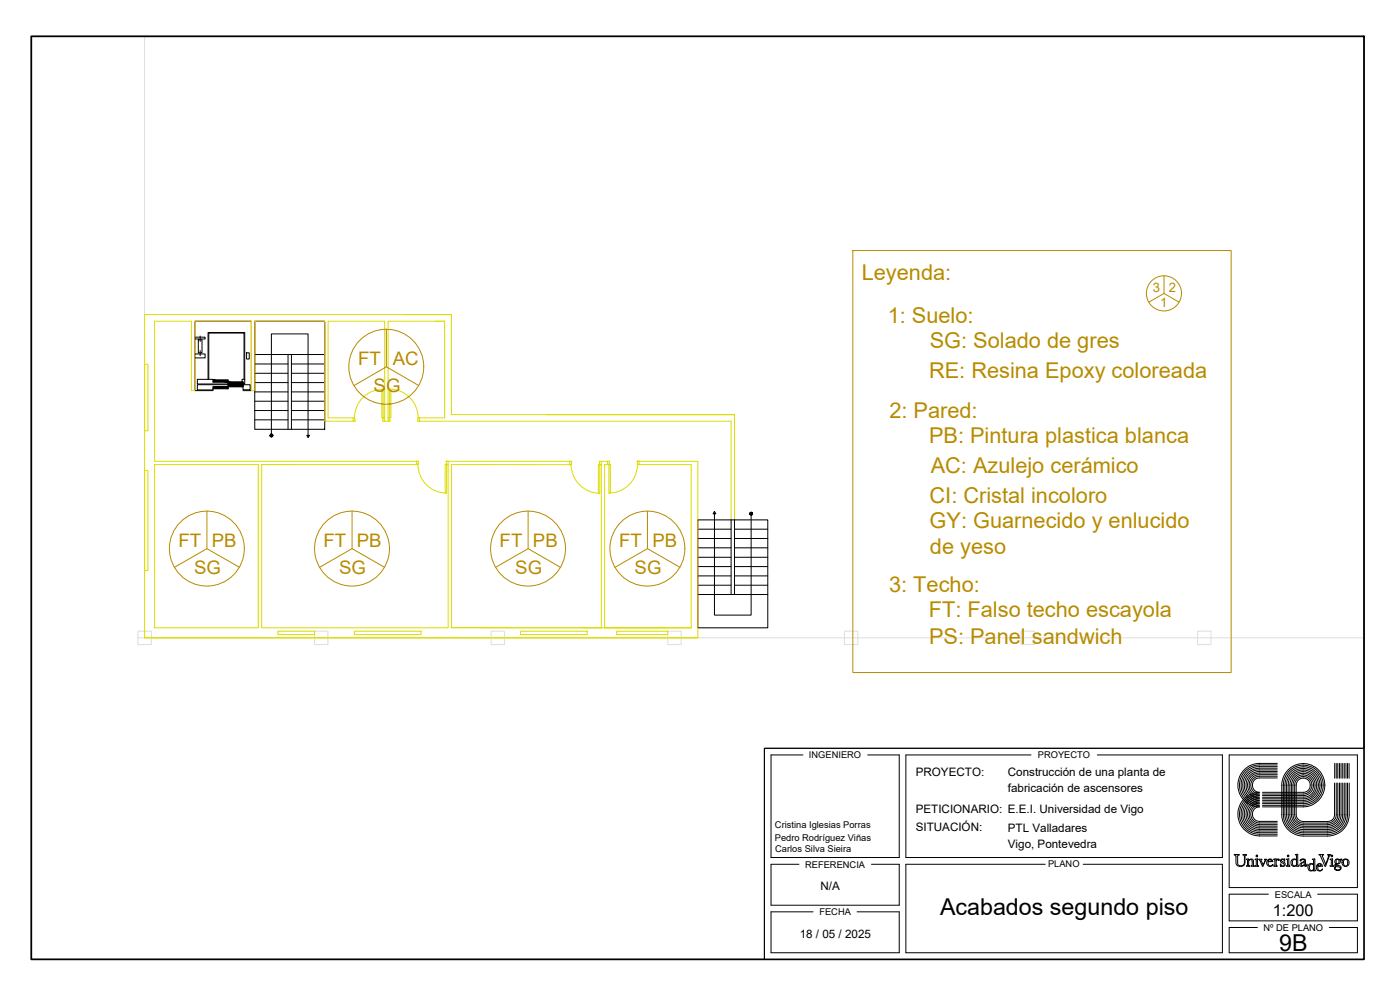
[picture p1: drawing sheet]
<svg xmlns="http://www.w3.org/2000/svg" width="420mm" height="297mm" viewBox="0 0 420 297" stroke-linecap="round" stroke-linejoin="round" font-family="sans-serif">
<!-- layer: Estructura -->
<path d="M43.4 11v180.4h365.9M41.4 189.4h4v4h-4zM41.4 191.4h2M94.4 189.4h4v4h-4zM147.4 189.4h4v4h-4zM200.4 189.4h4v4h-4zM253.4 189.4h4v4h-4zM306.4 189.4h4v4h-4zM359.4 189.4h4v4h-4z" fill="none" stroke="#dcdcdc" stroke-width=".3"/>
<g fill="none" stroke="#dd0" stroke-width=".3">
<path d="M114.6 116.8h.4v8.6h-.4zM115 116.8a8.6 8.6 0 0 0-8.6 8.6M116.9 116.7a8.6 8.6 0 0 1 8.6 8.6M116.9 116.8h.4v8.5h-.4zM106 125.4h.4l.2 1h-.6zM115 125.4h.4v1h-.5zM116.5 125.3h.4l.2 1.1h-.6zM125 138.4h.6l-.2 1h-.4zM125.4 139.4a8.6 8.6 0 0 0 8.6 8.5M125.5 125.3h.4v1.1h-.5zM133.6 139.4h.4v8.6h-.4zM133.9 138.4h.6v1h-.5z"/>
<path d="M171 138.4h.5l-.1 1h-.4zM171.4 139.4a8.6 8.6 0 0 0 8.6 8.6M179.6 139.4h.4v8.6h-.4zM179.9 138.4h.6v1h-.5zM182.3 138.3h.6l-.1 1.1h-.5zM182.8 139.4h.4v8.5h-.4zM191.2 138.3h.6v1.1h-.5zM191.3 139.4a8.6 8.6 0 0 1-8.6 8.5"/>
</g>
<g fill="none" stroke="#dd0" stroke-width=".3">
<path d="M76.5 96.4v20.8h-1.1v-20.8h-16.9v20.8h-1.1v-20.8h-11v42h79.2M121.4 94.4h14.1h-92.1v97h166M130.6 96.4h2.8v29h-7.9M133.4 96.4h-16.9v29h.4M135.5 94.4v30h84.9M76.5 117.2v-20.8h21v30h9.1M46.4 139.4h31.1v49h-31.1zM78.5 139.4h9.9M106.4 125.4h-7.9v-29h16.9v29h-.4M114.9 126.4h2.2M125.4 126.4h94v29.6M125.4 139.4h-46.9v49h56v-49h-.9"/>
<path d="M133.9 138.4h37.6M163.8 124.4h56.6M180 139.4h.5v49l-45.2-.1M180.5 138.4h1.8M183.2 139.4h-1.8v49M191.2 138.4h18.2v53M191.3 139.4h16.1v49h-71.9v-49h35.9M220.4 124.4v31.6M43.4 191.4h166"/>
</g>
<!-- layer: Escaleras -->
<g fill="#000" stroke="#000" stroke-width=".3">
<path d="M64 114l4.5 .6v-.6zM64 114l4.5 .6h-4.5z"/>
<path d="M64 116l4.5 .6v-.6zM64 116l4.5 .6h-4.5z"/>
<path d="M68.5 114.6l4.4 .6v-.6zM68.5 114.6l4.4 .6h-4.4z"/>
<path d="M68.5 115.4l4.4 .6v-.6zM68.5 115.4l4.4 .6h-4.4z"/>
<path d="M81.1 130.5v.2h.3zM81.1 130.7h.3l-.3 .2zM81.1 130.9l.2 .1 .1-.3z"/>
<path d="M81.4 130.7l-.1 .3h.2zM81.4 130.7l.3 .3h-.2zM81.4 130.7l.3 .3 .1-.2z"/>
<path d="M81.4 130.2v.5l.2-.4zM81.2 130.3l.2-.1v.5zM81.2 130.3l-.1 .2 .3 .2z"/>
<path d="M81.4 130.7l.4 .1 .1-.2zM81.4 130.7l.4-.3 .1 .2zM81.6 130.3l-.2 .4 .4-.3z"/>
<path d="M225 154v.2l.4-.1zM225 154.2l.4-.1-.3 .2zM225.1 154.3l.2 .2 .1-.4z"/>
<path d="M225.4 154.1l-.1 .4h.2zM225.4 154.1l.2 .4h-.1zM225.4 154.1l.2 .4 .2-.2z"/>
<path d="M225.4 153.7v.4l.2-.4zM225.2 153.8l.2-.1v.4zM225.2 153.8l-.2 .2 .4 .1z"/>
<path d="M225.4 154.1l.4 .2v-.2zM225.4 154.1l.4-.2v.2zM225.6 153.7l-.2 .4 .4-.2z"/>
</g>
<g fill="none" stroke="#000" stroke-width=".3">
<path d="M76.5 96.4h21v32.4h-21zM58.5 101.2h3.1v.5h-3.1zM58.5 106.2h3.1v1.2h-3.1zM59.5 101.9h1.1v4h-1.1zM60.1 100.8v1.7M60.1 105.2v1.6M62.4 113.8v-14h11v14M62.7 113.8v-13.9h10.5v13.9M64 117.2h-5.5v-20.8h16.9v20.8h-2.5M64 114h4.5v.6h-4.5zM64 116h4.5v.6h-4.5zM64 114v-.2h-4.8v1.4h9.3"/>
<path d="M68.5 115.4h4.4v.6h-4.4zM68.5 114.6h4.4v.6h-4.4zM68.5 115.4h-9.3v1.6h4.8v-.4M72.6 113.8h.8v1.4h-.5v-.6h-.3zM72.9 115.4h2.2v1.6h-2.2zM74 105.9h.8v1.8h-.8zM76.5 106.4h21M76.5 117.6h9.9M76.5 114.8h9.9M76.5 112h9.9M76.5 109.2h9.9M86.4 106.4v22.4"/>
<path d="M87.5 106.4v22.4M87.5 117.6h10M87.5 114.8h10M87.5 112h10M87.5 109.2h10M76.5 126h9.9M76.5 123.2h9.9M76.5 120.4h9.9M81.4 130.6v-30.4h11.1v30.4M87.5 126h10M87.5 123.2h10M87.5 120.4h10"/>
<path d="M92.1 130.6h.8l-.4 .7zM209.4 156h21v32.4h-21zM209.4 158.8h10M214.4 154.2v30.4h11v-30.4M214.4 153.4l.4 .8h-.8zM219.4 156v22.4M220.4 156v22.4M220.4 158.8h10M209.4 178.4h21M209.4 161.6h10M209.4 164.4h10M209.4 167.2h10"/>
<path d="M209.4 170h10M209.4 172.8h10M209.4 175.6h10M220.4 161.6h10M220.4 164.4h10M220.4 167.2h10M220.4 170h10M220.4 172.8h10M220.4 175.6h10"/>
</g>
<path d="M43.4 109.3h1v20h-1zM43.4 141.2h1v30h-1zM83.4 189.4h11v1h-11zM106.3 189.4h20.1v1h-20.1zM156.2 189.4h20v1h-20zM185 189.4h15.4v1h-15.4z" fill="none" stroke="#dd0" stroke-width=".3"/>
<g fill="none" stroke="#b88a00" stroke-width=".3">
<path d="M255.9 75.2h113.6v126.6h-113.6zM116 98.8v11.3l-9.7 5.6M349.3 82.8v5.2l-4.5 2.7M349.3 88l4.6 2.7M116 110.1l9.7 5.6M62.1 153.4v11.2l-9.7 5.6M105.7 153.4v11.2l-9.8 5.6M158.5 153.4v11.2l-9.7 5.6M194.3 153.4v11.2l-9.7 5.6M62.1 164.6l9.7 5.6M105.7 164.6l9.7 5.6M158.5 164.6l9.7 5.6"/>
<path d="M194.3 164.6l9.7 5.6"/>
<circle cx="349.3" cy="88" r="5.3"/>
<circle cx="115.9" cy="110" r="11.2"/>
<circle cx="62.1" cy="164.6" r="11.2"/>
<circle cx="105.6" cy="164.6" r="11.2"/>
<circle cx="158.5" cy="164.6" r="11.2"/>
<circle cx="194.3" cy="164.6" r="11.2"/>
</g>
<!-- layer: Ventana grafica 1 -->
<path d="M9.4 10.9h400v213.6h-180v63.4h-220zM368.9 226.5v39.8M407.4 226.5v39.8" fill="none" stroke="#000" stroke-width=".3"/>
<!-- layer: Borde Formato -->
<path d="M9.4 10.9h400v277h-400z" fill="none" stroke="#000" stroke-width=".51"/>
<!-- layer: Cajetin.Lineas -->
<path d="M241 226.5h-9.6v30.8h38.5v-30.8h-9.5M309.4 226.5h-37.5v30.8h95v-30.8h-37.6M368.9 226.5h38.5M409.4 224.5h-180v63.4M239.8 259.3h-8.4v12.3h38.5v-12.3h-8.4M313.7 259.3h-41.8v26.6h95v-26.6h-41.8M244 273.6h-12.6v12.3h38.5v-12.3h-12.7M368.9 266.3h38.5M377.4 278.3h-8.5v7.6h38.5v-7.6h-8.5M380.7 268.3h-11.8v8h38.5v-8h-12" fill="none" stroke="#000" stroke-width=".3"/>
<!-- layer: 0 -->
<g fill="none" stroke="#000" stroke-width=".3">
<path d="M378 229.1h5.3M378 237.7a6.5 6.5 0 0 0-6.5 6.6 6.5 6.5 0 0 0 6.5 6.5M378 229.1a6.5 6.5 0 0 0-6.5 6.5 6.5 6.5 0 0 0 6.5 6.5M378.9 238.7h12.3M383.3 229.5h-5.3a6.1 6.1 0 0 0-6 6.1 6.1 6.1 0 0 0 6 6 2.65 2.65 0 0 0-2.6 2.7 2.65 2.65 0 0 0 2.6 2.6h5.3M383.3 230h-5.3a5.5 5.5 0 0 0-5.5 5.6 5.5 5.5 0 0 0 5.5 5.5 3.2 3.2 0 0 0-3.1 3.2 3.2 3.2 0 0 0 3.1 3.1h5.3M383.3 230.5h-5.3a5.1 5.1 0 0 0-5 5.1 5.1 5.1 0 0 0 5 5.1 3.6 3.6 0 0 0-3.6 3.6 3.6 3.6 0 0 0 3.6 3.6h5.3M383.3 231h-5.3a4.6 4.6 0 0 0-4.6 4.6 4.6 4.6 0 0 0 4.6 4.5 4.1 4.1 0 0 0-4.1 4.2 4.1 4.1 0 0 0 4.1 4.1h5.3M383.3 231.5h-5.3a4.1 4.1 0 0 0-4.1 4.1 4.1 4.1 0 0 0 4.1 4.1 4.6 4.6 0 0 0-4.6 4.6 4.6 4.6 0 0 0 4.6 4.6h5.3M383.3 231.9h-5.3a3.6 3.6 0 0 0-3.6 3.7 3.6 3.6 0 0 0 3.6 3.6 5.1 5.1 0 0 0-5 5.1 5.1 5.1 0 0 0 5 5h5.3M383.3 232.4h-5.3a3.1 3.1 0 0 0-3.1 3.2 3.1 3.1 0 0 0 3.1 3.1 5.6 5.6 0 0 0-5.5 5.6 5.6 5.6 0 0 0 5.5 5.5h5.3M383.3 232.9h-5.3a2.67 2.67 0 0 0-2.6 2.7 2.67 2.67 0 0 0 2.6 2.6 6 6 0 0 0-6 6.1 6 6 0 0 0 6 6h5.3"/>
<path d="M383.3 233.4h-5.3a2.16 2.16 0 0 0-2.1 2.2 2.16 2.16 0 0 0 2.1 2.1M384.7 235.5v8.9a6.5 6.5 0 0 0 6.5 6.5h7.2M385.1 235.5v8.8a6 6 0 0 0 6.1 6h7.2M385.6 235.5v8.8a5.6 5.6 0 0 0 5.6 5.6h7.2M386.1 235.5v8.8a5 5 0 0 0 5.1 5.1h7.2M386.6 235.5v8.8a4.6 4.6 0 0 0 4.6 4.6h7.2M387.1 235.5v8.8a4 4 0 0 0 4.1 4.1h7.2M387.6 235.5v8.9a3.5 3.5 0 0 0 3.6 3.5h7.2M388 235.5v8.9a3.1 3.1 0 0 0 3.2 3.1h7.2M388.5 235.5v8.9a2.54 2.54 0 0 0 2.7 2.6h7.2M389 235.5v8.9a2.17 2.17 0 0 0 2.2 2.1h7.2M391.1 233.5a2.1 2.1 0 0 1 2.1 2.1"/>
<path d="M391.1 229.1a6.5 6.5 0 0 1 6.5 6.6M391.1 233a2.6 2.6 0 0 1 2.6 2.6M391.1 232.5a3.1 3.1 0 0 1 3.1 3.1M391.1 232a3.6 3.6 0 0 1 3.6 3.5 3.6 3.6 0 0 1-3.5 3.7h-12.3M391.1 231.5a4 4 0 0 1 4.1 4.1M391.1 231a4.5 4.5 0 0 1 4.5 4.6M391.1 230.5a5.1 5.1 0 0 1 5.1 5.1M391.1 230.1a5.5 5.5 0 0 1 5.5 5.5M391.1 229.6a6 6 0 0 1 6 6M391.1 233.5a2.1 2.1 0 0 0-2.1 2.2M391.1 233a2.54 2.54 0 0 0-2.6 2.7M391.1 232.5a3.1 3.1 0 0 0-3.1 3.2"/>
<path d="M391.1 232a3.5 3.5 0 0 0-3.5 3.7M391.1 231.5a4 4 0 0 0-4 4.2M391.1 231a4.6 4.6 0 0 0-4.5 4.7M391.1 230.5a5.1 5.1 0 0 0-5 5.2M391.1 230.1a5.5 5.5 0 0 0-5.5 5.6M391.1 229.6a6 6 0 0 0-6 6.1M391.2 229.1a6.5 6.5 0 0 0-6.5 6.6M393.2 235.5a2.1 2.1 0 0 1-2 2.2h-12.3M393.7 235.5a2.68 2.68 0 0 1-2.5 2.7h-12.3M394.2 235.5a3.1 3.1 0 0 1-3.1 3.2M395.2 235.5a4.1 4.1 0 0 1-4 4.2h-12.3M395.6 235.5a4.6 4.6 0 0 1-4.5 4.6"/>
<path d="M396.2 235.5a5.1 5.1 0 0 1-5.1 5.2M396.6 235.5a5.5 5.5 0 0 1-5.5 5.6M397.1 235.5a6 6 0 0 1-6 6.1M397.6 235.5a6.6 6.6 0 0 1-6.5 6.6M400.5 234.9v9.6M400.6 229.1v4.4M401 229.1v4.4M401 234.9v9.6M401.5 229.1v4.4M401.5 234.9v9.6M402 229.1v4.4M402 234.9v9.6"/>
<path d="M402.5 229.1v4.4M402.5 234.9v9.6M403 229.1v4.4M403 234.9v9.6M403.4 229.1v4.4M403.4 234.9v9.6M403.9 229.1v4.4M403.9 234.9v9.6M404.4 229.1v4.4M404.4 234.9v9.7M404.9 229.1v4.4M404.9 234.9v9.6"/>
<path d="M370.4 256.4h1.5l-.5 .4v2a1.02 1.02 0 0 0 1.1 1 1.02 1.02 0 0 0 1-1.1v-1.9l-.5-.4h1.1l-.5 .6v1.7a1.37 1.37 0 0 1-1.2 1.3 1.37 1.37 0 0 1-1.5-1.1v-2.1zM374.1 257.8l.6-.1v.4a.76 .76 0 0 1 .9-.4 .76 .76 0 0 1 .6 .7v1.2l.3 .3h-1l.3-.2v-1.3a.53 .53 0 0 0-.5-.5 .53 .53 0 0 0-.6 .4v1.3l.4 .3h-1l.3-.3v-1.4zM376.7 257.8l.7-.1v2l.3 .2h-1.1l.4-.3v-1.6zM377 256.7h.4v.3h-.4zM377.8 257.8h.9l-.2 .3 .6 1.4 .6-1.3-.2-.4h.6l-1.1 2.2zM378 242.1a2.18 2.18 0 0 0-2.1 2.2 2.18 2.18 0 0 0 2.1 2.2h5.3M378 250.8h5.3M378.9 242.1h12.3M378.9 240.1h12.3M378.9 240.7h12.3M378.9 241.1h12.3M378.9 241.6h12.3"/>
<path d="M380.4 258a.84 .84 0 0 1 1-.3 .84 .84 0 0 1 .6 .8h-1.4v.4a.76 .76 0 0 0 .7 .9l.7-.4a1.05 1.05 0 0 1-1.6 .3 1.05 1.05 0 0 1 0-1.7zM380.7 258a.46 .46 0 0 1 .6-.2 .46 .46 0 0 1 .3 .6h-1zM382.3 257.8l.6-.1 .1 .5a.47 .47 0 0 1 .4-.5 .47 .47 0 0 1 .5 .4l-.2 .1-.2-.3-.5 .4v1.3l.3 .3h-1l.3-.3v-1.6zM384.4 257.9l.5-.2 .5 .2 .2-.2v.7a.59 .59 0 0 0-1-.4v.3a1.08 1.08 0 0 1 .9 1.5l-.5 .2-.5-.3-.2 .3v-.8a.64 .64 0 0 0 .5 .6 .64 .64 0 0 0 .6-.3l-.1-.3-.9-.6zM386.1 257.8l.7-.1v2l.3 .2h-1.1l.4-.2v-1.7zM386.4 256.7h.4v.3h-.4zM388 258.1l.7-.3 .4 .4v1.2l-.4 .4-.5-.1-.3-.4zM388.8 256.4l.7-.1v3.1l.3 .5-.6 .1-.1-.4a1.07 1.07 0 0 1-1.7-.5 1.07 1.07 0 0 1 1-1.4l.7 .3v-1.3zM390.2 258a.86 .86 0 0 1 1-.3 .86 .86 0 0 1 .6 .8v1.2l.4-.2a.38 .38 0 0 1-.4 .5 .38 .38 0 0 1-.4-.4 .7 .7 0 0 1-.7 .4 .7 .7 0 0 1-.6-.6l1.3-.9v-.5a.6 .6 0 0 0-.6-.2 .6 .6 0 0 0-.4 .5zM390.6 259.2l.8-.6v.8a.47 .47 0 0 1-.4 .4 .47 .47 0 0 1-.5-.4zM392.3 259.5h.1M393.1 259.5l.6-.3 .5 .4v1.2l-.3 .3a.91 .91 0 0 1-1-.5 .91 .91 0 0 1 .2-1.1z"/>
<path d="M393.9 257.8l.7-.1v3.3l.3 .2-.6 .2-.1-.4a1.03 1.03 0 0 1-1.4-.1 1.03 1.03 0 0 1 0-1.4 1.03 1.03 0 0 1 1.4-.1v-1.3zM395.4 259.4a.87 .87 0 0 1 .9-.2 .87 .87 0 0 1 .6 .7h-1.4v.4a.76 .76 0 0 0 .5 .9 .76 .76 0 0 0 .9-.4 1.06 1.06 0 0 1-1.6 .3 1.06 1.06 0 0 1 .1-1.7zM395.6 259.4a.46 .46 0 0 1 .6-.2 .46 .46 0 0 1 .3 .6h-1zM395.9 256.4h1.4l-.5 .4 1.1 2.6 .8-2.5-.3-.5h.9l-1.5 3.6h-.2l-1.4-3.3zM399.2 257.8l.7-.1v1.9l.4 .3h-1.1l.3-.3v-1.6zM399.5 256.7h.4v.3h-.4zM400.5 244.5a2.03 2.03 0 0 1-2.1 2M400.8 257.9a.93 .93 0 0 1 1.2 .1l.5-.3 .3 .2-.7 .1a1.05 1.05 0 0 1-1.2 1.4v.2l1.1 .1a.7 .7 0 0 1 .5 .7 .7 .7 0 0 1-.5 .7h-.5a.78 .78 0 0 1-1-.8l.3-.1a.71 .71 0 0 0 .6 .9 .71 .71 0 0 0 .8-.8l-1.6-.5v-.3l.4-.3-.4-.5zM401 244.5a2.54 2.54 0 0 1-2.6 2.5M401.1 258l.1-.1a.62 .62 0 0 1 .7 .6 .62 .62 0 0 1-.7 .6l-.2-.3zM401.5 244.5a2.91 2.91 0 0 1-3.1 2.9M402 244.5a3.5 3.5 0 0 1-3.6 3.4"/>
<path d="M402.5 244.5a3.9 3.9 0 0 1-4.1 3.9M403 244.5a4.5 4.5 0 0 1-4.6 4.4M403.4 258a.63 .63 0 0 1 .6-.1 .63 .63 0 0 1 .5 .5v.5a.79 .79 0 0 1-.7 1 1.24 1.24 0 0 1-.4-1.9zM403.4 244.5a4.9 4.9 0 0 1-5 4.9M403.9 244.5a5.5 5.5 0 0 1-5.5 5.4M404.4 244.5a5.9 5.9 0 0 1-6 5.8M404.9 244.5a6.4 6.4 0 0 1-6.5 6.4"/>
<circle cx="403.9" cy="258.8" r="1.11"/>
</g>
<g font-size="7">
<text x="282.1" y="274.4">Acabados segundo piso</text>
<text x="383.9" y="285.3">9B</text>
</g>
<g font-size="6.5" fill="#b88a00">
<text x="258.6" y="84.1">Leyenda:</text>
<text x="266.4" y="96.8">1: Suelo:</text>
<text x="279" y="104.4">SG: Solado de gres</text>
<text x="278.8" y="113.3">RE: Resina Epoxy coloreada</text>
<text x="266.9" y="125.4">2: Pared:</text>
<text x="278.8" y="133">PB: Pintura plastica blanca</text>
<text x="279.3" y="141.8">AC: Azulejo cerámico</text>
<text x="279" y="150.8">CI: Cristal incoloro</text>
<text x="279" y="158.4">GY: Guarnecido y enlucido</text>
<text x="279.1" y="166.2">de yeso</text>
<text x="266.8" y="177.7">3: Techo:</text>
<text x="278.8" y="185.2">FT: Falso techo escayola</text>
<text x="278.8" y="193.3">PS: Panel sandwich</text>
</g>
<g font-size="5.6" fill="#b88a00">
<text x="107.4" y="109.5">FT</text>
<text x="117.9" y="109.6">AC</text>
<text x="112.1" y="117.7">SG</text>
<text x="53.6" y="164.1">FT</text>
<text x="63.6" y="164.1">PB</text>
<text x="97.1" y="164.1">FT</text>
<text x="107.1" y="164.1">PB</text>
<text x="149.9" y="164.1">FT</text>
<text x="159.9" y="164.1">PB</text>
<text x="185.8" y="164.1">FT</text>
<text x="195.8" y="164.1">PB</text>
<text x="58.3" y="172.2">SG</text>
<text x="101.8" y="172.2">SG</text>
<text x="154.6" y="172.2">SG</text>
<text x="190.5" y="172.2">SG</text>
</g>
<text font-size="4.9" x="382" y="274.8">1:200</text>
<g font-size="3.9" fill="#b88a00">
<text x="346" y="87.6">3</text>
<text x="350.8" y="87.7">2</text>
<text x="348.2" y="92.2">1</text>
</g>
<g font-size="3.5">
<text x="274.8" y="232.8">PROYECTO:</text>
<text x="302.5" y="232.7">Construcción de una planta de</text>
<text x="302.5" y="237.6">fabricación de ascensores</text>
<text x="274.8" y="243.8">PETICIONARIO: E.E.I. Universidad de Vigo</text>
<text x="274.8" y="249.5">SITUACIÓN:</text>
<text x="302.5" y="249.5">PTL Valladares</text>
<text x="302.5" y="254.5">Vigo, Pontevedra</text>
<text x="246.3" y="267.2">N/A</text>
<text x="240" y="281.5">18 / 05 / 2025</text>
</g>
<g font-size="2.8">
<text x="242.8" y="227.5">INGENIERO</text>
<text x="311.5" y="227.5">PROYECTO</text>
<text x="232.6" y="248.6">Cristina Iglesias Porras</text>
<text x="232.5" y="252.2">Pedro Rodríguez Viñas</text>
<text x="232.7" y="255.5">Carlos Silva Sieira</text>
<text x="241.6" y="260.3">REFERENCIA</text>
<text x="314.5" y="260.3">PLANO</text>
<text x="382.6" y="269.3">ESCALA</text>
<text x="245.9" y="274.6">FECHA</text>
<text x="379.2" y="279.3">Nº DE PLANO</text>
</g>
</svg>
